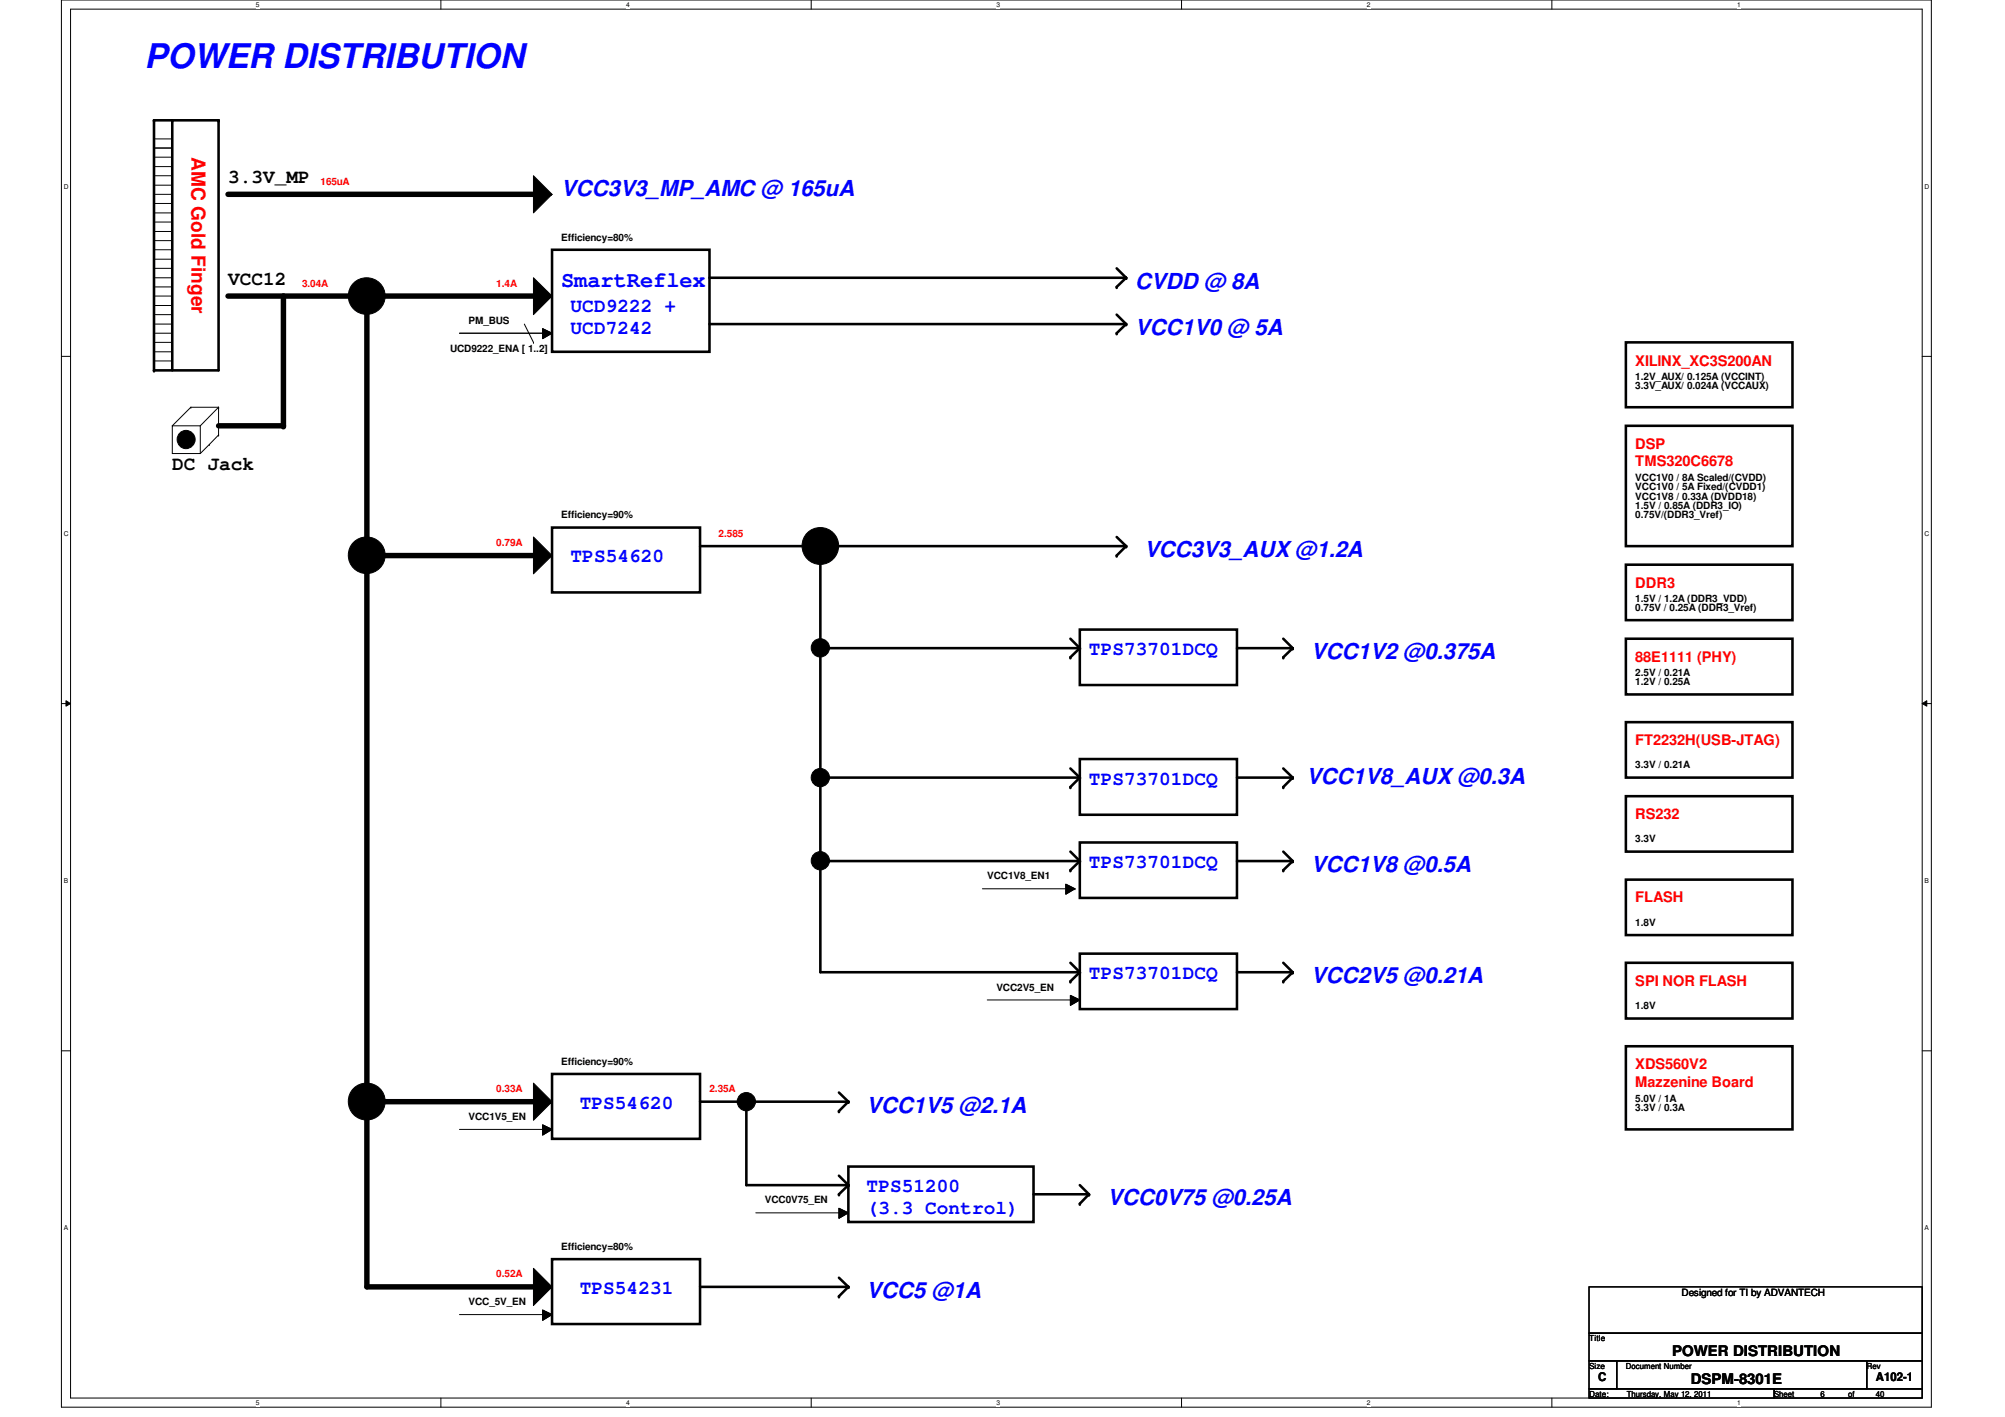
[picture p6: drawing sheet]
<svg xmlns="http://www.w3.org/2000/svg" width="297mm" height="210mm" viewBox="0 0 297 210" stroke-linecap="round" stroke-linejoin="round" font-family="sans-serif">
<path d="M9.1 0h277v208.4h-277zM10.5 1.4h274.3v205.7h-274.3z" fill="none" stroke="#000" stroke-width=".15"/>
<g fill="#fff">
<path d="M37.9 .1h.5v1.1h-.5z"/>
<path d="M37.9 207.2h.5v1.1h-.5z"/>
</g>
<path d="M65.3 0v1.4M65.3 207.1v1.3" fill="none" stroke="#000" stroke-width=".15"/>
<g fill="#fff">
<path d="M92.7 .1h.6v1.1h-.6z"/>
<path d="M92.7 207.2h.6v1.1h-.6z"/>
</g>
<path d="M120.2 0v1.4M120.2 207.1v1.3" fill="none" stroke="#000" stroke-width=".15"/>
<g fill="#fff">
<path d="M147.6 .1h.6v1.1h-.6z"/>
<path d="M147.6 207.2h.6v1.1h-.6z"/>
</g>
<path d="M175 0v1.4M175 207.1v1.3" fill="none" stroke="#000" stroke-width=".15"/>
<g fill="#fff">
<path d="M202.5 .1h.5v1.1h-.5z"/>
<path d="M202.5 207.2h.5v1.1h-.5z"/>
</g>
<path d="M229.9 0v1.4M229.9 207.1v1.3" fill="none" stroke="#000" stroke-width=".15"/>
<g fill="#fff">
<path d="M257.3 .1h.6v1.1h-.6z"/>
<path d="M257.3 207.2h.6v1.1h-.6z"/>
<path d="M9.4 27.1h.8v1.1h-.8z"/>
<path d="M285.1 27.1h.7v1.1h-.7z"/>
<path d="M9.4 78.5h.8v1.1h-.8z"/>
<path d="M285.1 78.5h.7v1.1h-.7z"/>
</g>
<path d="M9.1 52.8h1.4M284.8 52.8h1.3" fill="none" stroke="#000" stroke-width=".15"/>
<g fill="#fff">
<path d="M9.4 129.9h.7v1.1h-.7z"/>
<path d="M285.1 129.9h.6v1.1h-.6z"/>
</g>
<path d="M9.1 104.2h1.4M9.8 103.8l.7 .4-.7 .4zM284.8 104.2l.6-.4v.8zM284.8 104.2h1.3" fill="none" stroke="#000" stroke-width=".15"/>
<path d="M9.8 103.8l.7 .4-.7 .4zM284.8 104.2l.6-.4v.8z" fill="#000"/>
<g fill="#fff">
<path d="M9.4 181.4h.7v1.1h-.7z"/>
<path d="M285.1 181.4h.6v1.1h-.6z"/>
</g>
<g fill="none" stroke="#000" stroke-width=".15">
<path d="M22.8 28.8h.1M22.8 37h.1M22.8 38.4h.1M22.8 39.8h.1M22.8 21.9h.1M22.8 23.3h.1M22.8 24.7h.1M22.8 26h.1M22.8 27.4h.1M22.8 35.6h.1M22.8 30.1h.1M22.8 31.5h.1"/>
<path d="M22.8 34.3h.1M22.8 20.6h.1M22.8 32.9h.1M22.8 28.8h2.7M22.8 37h2.7M22.8 38.4h2.7M22.8 39.8h2.7M22.8 21.9h2.7M22.8 23.3h2.7M22.8 24.7h2.7M22.8 26h2.7M22.8 27.4h2.7"/>
<path d="M22.8 35.6h2.7M22.8 30.1h2.7M22.8 31.5h2.7M22.8 34.3h2.7M22.8 20.6h2.7M22.8 32.9h2.7M79 26l2.8 2.8-2.8 1.3 2.8-1.3-2.8 2.7zM22.8 45.3h.1M22.8 46.6h.1M22.8 48h.1M22.8 49.4h.1M22.8 53.5h.1"/>
<path d="M22.8 41.1h.1M22.8 42.5h.1M22.8 43.9h.1M22.8 50.7h.1M22.8 52.1h.1M22.8 45.3h2.7M22.8 46.6h2.7M22.8 48h2.7M22.8 49.4h2.7M22.8 53.5h2.7M22.8 41.1h2.7M22.8 42.5h2.7"/>
<path d="M22.8 43.9h2.7M22.8 50.7h2.7M22.8 52.1h2.7M68.1 49.4h13.7M77.7 48l1.3 2.7M79 41.1l2.8 2.8-2.8 1.4 2.8-1.4-2.8 2.7zM79 50.7h.1M80.4 48.7l1.4 .7-1.4 .8zM81.8 49.4h.1M25.5 63.1h4.2v4.1h-4.2zM28.3 60.3h.1M28.3 60.3l-2.8 2.8"/>
<path d="M28.3 60.3h4.1M31 65.8h.1M31 65.8l-1.3 1.4M32.4 60.3h.1M32.4 64.4h.1M32.4 60.3l-2.7 2.8M32.4 60.3v4.1M32.4 64.4l-1.4 1.4M79 79.5l2.8 2.8-2.8 1.4 2.8-1.4-2.8 2.7zM145.5 131.7h13.8M157.9 131l1.4 .7-1.4 .8zM159.3 131.7h.1"/>
<path d="M9.1 155.7h1.4M146.3 148.1h13.7M158.6 147.4l1.4 .7-1.4 .8zM160 148.1h.1M284.8 155.7h1.3M68.1 167.3h13.7M79 160.4l2.8 2.8-2.8 1.4 2.8-1.4-2.8 2.7zM80.4 166.6l1.4 .7-1.4 .8zM81.8 167.3h.1M112 179.7h13.7M124.3 179l1.4 .7-1.4 .8zM125.7 179.7h.1"/>
<path d="M68.1 194.7h13.7M79 187.9l2.8 2.7-2.8 1.4 2.8-1.4-2.8 2.8zM80.4 194.1l1.4 .6-1.4 .9zM81.8 194.7h.1M235.4 190.6h49.4v6.9h-49.4zM235.4 197.5h49.4v4.1h-49.4zM235.4 201.6h4.1v4.1h-4.1zM235.4 205.7h27.4v1.4h-27.4zM239.5 201.6h37.1v4.1h-37.1zM262.8 205.7h22v1.4h-22zM276.6 201.6h8.2v4.1h-8.2z"/>
<circle cx="54.3" cy="43.9" r="2.73"/>
<circle cx="27.6" cy="65.1" r="1.35"/>
<circle cx="54.3" cy="82.3" r="2.73"/>
<circle cx="121.5" cy="80.9" r="2.72"/>
<circle cx="121.5" cy="96" r="1.35"/>
<circle cx="121.5" cy="115.2" r="1.35"/>
<circle cx="121.5" cy="127.5" r="1.35"/>
<circle cx="54.3" cy="163.2" r="2.74"/>
<circle cx="110.6" cy="163.2" r="1.35"/>
</g>
<g fill="none" stroke="#000" stroke-width=".38">
<path d="M22.8 17.8h9.6v37.1h-9.6zM25.5 17.8v37.1M81.8 37h23.3v15.1h-23.3zM165.4 39.8l1.4 1.3M105.1 41.1h61.7M105.1 48h61.7M165.4 46.6l1.4 1.4M166.8 41.1l-1.4 1.4M166.8 48l-1.4 1.4M240.9 50.7h24.7v9.6h-24.7zM81.8 78.1h21.9v9.7h-21.9zM165.4 79.5l1.4 1.4"/>
<path d="M240.9 63.1h24.7v17.8h-24.7zM103.7 80.9h63.1M121.5 96h38.5M121.5 80.9v63.1h38.5M158.6 94.6l1.4 1.4M160 93.3h23.3v8.2h-23.3zM160 96l-1.4 1.4M166.8 80.9l-1.4 1.4M183.3 96h8.2M190.1 94.6l1.4 1.4M191.5 96l-1.4 1.4M240.9 83.7h24.7v8.2h-24.7z"/>
<path d="M240.9 94.6h24.7v8.3h-24.7zM121.5 115.2h38.5M158.6 113.8l1.4 1.4M160 112.4h23.3v8.3h-23.3zM160 115.2l-1.4 1.4M183.3 115.2h8.2M190.1 113.8l1.4 1.4M191.5 115.2l-1.4 1.4M240.9 107h24.7v8.2h-24.7zM240.9 117.9h24.7v8.3h-24.7zM121.5 127.6h38.5M158.6 126.2l1.4 1.4"/>
<path d="M160 124.8h23.3v8.2h-23.3zM160 127.6l-1.4 1.3M183.3 127.6h8.2M190.1 126.2l1.4 1.4M191.5 127.6l-1.4 1.3M240.9 130.3h24.7v8.2h-24.7zM81.8 159.1h21.9v9.6h-21.9zM158.6 142.6l1.4 1.4M160 141.3h23.3v8.2h-23.3zM160 144l-1.4 1.4M183.3 144h8.2M190.1 142.6l1.4 1.4"/>
<path d="M191.5 144l-1.4 1.4M240.9 155h24.7v12.3h-24.7zM240.9 142.6h24.7v8.3h-24.7zM103.7 163.2h22M110.6 163.2v12.4h15.1M124.3 174.2l1.4 1.4M124.3 161.8l1.4 1.4M125.7 172.8h27.4v8.2h-27.4zM125.7 175.6l-1.4 1.3M125.7 163.2l-1.4 1.4M153.1 176.9h8.2M160 175.6l1.3 1.3"/>
<path d="M161.3 176.9l-1.3 1.4M81.8 186.5h21.9v9.6h-21.9zM103.7 190.6h22M124.3 189.3l1.4 1.3M125.7 190.6l-1.4 1.4"/>
</g>
<g fill="#000">
<path d="M79 26l2.8 2.8-2.8 1.3 2.8-1.3-2.8 2.7z" fill-rule="evenodd"/>
<path d="M79 41.1l2.8 2.8-2.8 1.4 2.8-1.4-2.8 2.7z" fill-rule="evenodd"/>
<path d="M80.4 48.7l1.4 .7-1.4 .8z" fill-rule="evenodd"/>
<path d="M80.4 48.7l1.4 .7-1.4 .8z" fill-rule="evenodd"/>
<path d="M79 79.5l2.8 2.8-2.8 1.4 2.8-1.4-2.8 2.7z" fill-rule="evenodd"/>
<path d="M157.9 131l1.4 .7-1.4 .8z" fill-rule="evenodd"/>
<path d="M157.9 131l1.4 .7-1.4 .8z" fill-rule="evenodd"/>
<path d="M158.6 147.4l1.4 .7-1.4 .8z" fill-rule="evenodd"/>
<path d="M158.6 147.4l1.4 .7-1.4 .8z" fill-rule="evenodd"/>
<path d="M79 160.4l2.8 2.8-2.8 1.4 2.8-1.4-2.8 2.7z" fill-rule="evenodd"/>
<path d="M80.4 166.6l1.4 .7-1.4 .8z" fill-rule="evenodd"/>
<path d="M80.4 166.6l1.4 .7-1.4 .8z" fill-rule="evenodd"/>
<path d="M124.3 179l1.4 .7-1.4 .8z" fill-rule="evenodd"/>
<path d="M124.3 179l1.4 .7-1.4 .8z" fill-rule="evenodd"/>
<path d="M79 187.9l2.8 2.7-2.8 1.4 2.8-1.4-2.8 2.8z" fill-rule="evenodd"/>
<path d="M80.4 194.1l1.4 .6-1.4 .9z" fill-rule="evenodd"/>
<path d="M80.4 194.1l1.4 .6-1.4 .9z" fill-rule="evenodd"/>
<circle cx="54.3" cy="43.9" r="2.73"/>
<circle cx="27.6" cy="65.1" r="1.35"/>
<circle cx="54.3" cy="82.3" r="2.73"/>
<circle cx="121.5" cy="80.9" r="2.72"/>
<circle cx="121.5" cy="96" r="1.35"/>
<circle cx="121.5" cy="115.2" r="1.35"/>
<circle cx="121.5" cy="127.5" r="1.35"/>
<circle cx="54.3" cy="163.2" r="2.74"/>
<circle cx="110.6" cy="163.2" r="1.35"/>
</g>
<g fill="#000">
<circle cx="22.8" cy="17.8" r=".19"/>
<circle cx="25.5" cy="17.8" r=".19"/>
<circle cx="32.4" cy="17.8" r=".19"/>
<circle cx="80.4" cy="28.8" r=".4"/>
<circle cx="22.8" cy="54.9" r=".19"/>
<circle cx="42" cy="43.9" r=".4"/>
<circle cx="54.4" cy="43.9" r=".4"/>
<circle cx="80.4" cy="43.9" r=".4"/>
<circle cx="165.4" cy="42.5" r=".19"/>
<circle cx="165.4" cy="49.4" r=".19"/>
<circle cx="166.8" cy="41.1" r=".19"/>
<circle cx="166.8" cy="48" r=".19"/>
<circle cx="42" cy="63.1" r=".4"/>
<circle cx="80.4" cy="82.3" r=".4"/>
<circle cx="121.5" cy="80.9" r=".19"/>
<circle cx="158.6" cy="97.4" r=".19"/>
<circle cx="160" cy="96" r=".19"/>
<circle cx="165.4" cy="82.3" r=".19"/>
<circle cx="166.8" cy="80.9" r=".19"/>
<circle cx="190.1" cy="97.4" r=".19"/>
<circle cx="191.5" cy="96" r=".19"/>
<circle cx="158.6" cy="116.6" r=".19"/>
<circle cx="160" cy="115.2" r=".19"/>
<circle cx="190.1" cy="116.6" r=".19"/>
<circle cx="191.5" cy="115.2" r=".19"/>
<circle cx="158.6" cy="128.9" r=".19"/>
<circle cx="160" cy="127.6" r=".19"/>
<circle cx="190.1" cy="128.9" r=".19"/>
<circle cx="191.5" cy="127.6" r=".19"/>
<circle cx="158.6" cy="145.4" r=".19"/>
<circle cx="160" cy="144" r=".19"/>
<circle cx="190.1" cy="145.4" r=".19"/>
<circle cx="191.5" cy="144" r=".19"/>
<circle cx="80.4" cy="163.2" r=".4"/>
<circle cx="110.6" cy="163.2" r=".19"/>
<circle cx="124.3" cy="164.6" r=".19"/>
<circle cx="124.3" cy="176.9" r=".19"/>
<circle cx="125.7" cy="175.6" r=".19"/>
<circle cx="125.7" cy="163.2" r=".19"/>
<circle cx="160" cy="178.3" r=".19"/>
<circle cx="161.3" cy="176.9" r=".19"/>
<circle cx="80.4" cy="190.6" r=".4"/>
<circle cx="124.3" cy="192" r=".19"/>
<circle cx="125.7" cy="190.6" r=".19"/>
</g>
<path d="M33.8 28.8h46.6M33.8 43.9h46.6M42 43.9v19.2h-9.6M54.4 43.9v146.7h26M54.4 82.3h26M54.4 163.2h26" fill="none" stroke="#000" stroke-width=".8"/>
<text font-size="5" fill="#00f" x="21.4" y="10.1">POWER DISTRIBUTION</text>
<g font-size="3.3" fill="#00f">
<text x="83.1" y="29">VCC3V3_MP_AMC @ 165uA</text>
<text x="83.1" y="42.5">SmartReflex</text>
<text x="168.2" y="42.8">CVDD @ 8A</text>
<text x="168.2" y="49.6">VCC1V0 @ 5A</text>
<text x="169.5" y="82.5">VCC3V3_AUX @1.2A</text>
<text x="194.3" y="97.6">VCC1V2 @0.375A</text>
<text x="193.5" y="116.2">VCC1V8_AUX @0.3A</text>
<text x="194.3" y="129.2">VCC1V8 @0.5A</text>
<text x="194.3" y="145.6">VCC2V5 @0.21A</text>
<text x="128.4" y="164.8">VCC1V5 @2.1A</text>
<text x="164.1" y="178.6">VCC0V75 @0.25A</text>
<text x="128.4" y="192.3">VCC5 @1A</text>
</g>
<text font-size="2.9" fill="#f00" x="28.4" y="23.3" transform="rotate(90 28.4 23.3)">AMC Gold Finger</text>
<g font-size="2.9">
<text x="33.8" y="27.1">3.3V_MP</text>
<text x="33.8" y="42.2">VCC12</text>
<text x="25.5" y="69.6">DC Jack</text>
</g>
<g font-size="2.9" fill="#00f">
<text x="84.5" y="46.3">UCD9222 +</text>
<text x="84.5" y="49.5">UCD7242</text>
<text x="84.5" y="83.3">TPS54620</text>
<text x="161.3" y="97">TPS73701DCQ</text>
<text x="161.3" y="116.2">TPS73701DCQ</text>
<text x="161.3" y="128.6">TPS73701DCQ</text>
<text x="161.3" y="145">TPS73701DCQ</text>
<text x="85.9" y="164.3">TPS54620</text>
<text x="128.4" y="176.6">TPS51200</text>
<text x="128.4" y="179.8">(3.3 Control)</text>
<text x="85.9" y="191.7">TPS54231</text>
</g>
<g font-size="2.2" fill="#f00">
<text x="242.3" y="54.1">XILINX_XC3S200AN</text>
<text x="242.3" y="66.5">DSP</text>
<text x="242.3" y="69.1">TMS320C6678</text>
<text x="242.3" y="87">DDR3</text>
<text x="242.3" y="98">88E1111 (PHY)</text>
<text x="242.3" y="110.4">FT2232H(USB-JTAG)</text>
<text x="242.3" y="121.3">RS232</text>
<text x="242.3" y="133.7">FLASH</text>
<text x="242.3" y="146">SPI NOR FLASH</text>
<text x="242.3" y="158.4">XDS560V2</text>
<text x="242.3" y="161">Mazzenine Board</text>
</g>
<g font-size="2.2">
<text x="247.7" y="200.9">POWER DISTRIBUTION</text>
<text x="250.5" y="205">DSPM-8301E</text>
</g>
<g font-size="1.8">
<text x="236.8" y="204.6">C</text>
<text x="277.9" y="204.6">A102-1</text>
</g>
<g font-size="1.5" fill="#f00">
<text x="47.5" y="27.4">165uA</text>
<text x="44.7" y="42.5">3.04A</text>
<text x="73.5" y="42.5">1.4A</text>
<text x="73.5" y="80.9">0.79A</text>
<text x="106.5" y="79.5">2.585</text>
<text x="73.5" y="161.8">0.33A</text>
<text x="105.1" y="161.8">2.35A</text>
<text x="73.5" y="189.2">0.52A</text>
</g>
<g font-size="1.5">
<text x="83.1" y="35.6">Efficiency=80%</text>
<text x="69.4" y="48">PM_BUS</text>
<text x="66.7" y="52.1">UCD9222_ENA [ 1..2]</text>
<text x="242.3" y="56.2">1.2V_AUX/ 0.125A (VCCINT)</text>
<text x="242.3" y="57.6">3.3V_AUX/ 0.024A (VCCAUX)</text>
<text x="242.3" y="71.3">VCC1V0 / 8A Scaled/(CVDD)</text>
<text x="83.1" y="76.8">Efficiency=90%</text>
<text x="242.3" y="72.6">VCC1V0 / 5A Fixed/(CVDD1)</text>
<text x="242.3" y="74">VCC1V8 / 0.33A (DVDD18)</text>
<text x="242.3" y="75.4">1.5V / 0.85A (DDR3_IO)</text>
<text x="242.3" y="76.8">0.75V/(DDR3_Vref)</text>
<text x="242.3" y="89.1">1.5V / 1.2A (DDR3_VDD)</text>
<text x="242.3" y="90.5">0.75V / 0.25A (DDR3_Vref)</text>
<text x="242.3" y="100.1">2.5V / 0.21A</text>
<text x="242.3" y="101.5">1.2V / 0.25A</text>
<text x="242.3" y="113.8">3.3V / 0.21A</text>
<text x="242.3" y="124.8">3.3V</text>
<text x="146.3" y="130.3">VCC1V8_EN1</text>
<text x="242.3" y="137.1">1.8V</text>
<text x="147.6" y="146.7">VCC2V5_EN</text>
<text x="242.3" y="149.5">1.8V</text>
<text x="83.1" y="157.7">Efficiency=90%</text>
<text x="69.4" y="165.9">VCC1V5_EN</text>
<text x="242.3" y="164.5">3.3V / 0.3A</text>
<text x="242.3" y="163.2">5.0V / 1A</text>
<text x="113.3" y="178.3">VCC0V75_EN</text>
<text x="83.1" y="185.1">Efficiency=80%</text>
<text x="249.1" y="192">Designed for TI by ADVANTECH</text>
<text x="69.4" y="193.4">VCC_5V_EN</text>
</g>
<g font-size="1.2">
<text x="235.4" y="198.6">Title</text>
<text x="235.4" y="202.7">Size</text>
<text x="240.9" y="202.7">Document Number</text>
<text x="276.6" y="202.7">Rev</text>
<text x="235.4" y="206.9">Date:</text>
<text x="241" y="206.9">Thursday, May 12, 2011</text>
<text x="262.8" y="206.9">Sheet</text>
<text x="269.7" y="206.9">6</text>
<text x="273.8" y="206.9">of</text>
<text x="277.9" y="206.9">40</text>
</g>
<g font-size="1">
<text x="37.9" y="1">5</text>
<text x="92.7" y="1">4</text>
<text x="147.6" y="1">3</text>
<text x="202.5" y="1">2</text>
<text x="257.3" y="1">1</text>
<text x="9.4" y="27.9">D</text>
<text x="285.1" y="27.9">D</text>
<text x="9.4" y="79.4">C</text>
<text x="285.1" y="79.4">C</text>
<text x="9.4" y="130.8">B</text>
<text x="285.1" y="130.8">B</text>
<text x="9.4" y="182.2">A</text>
<text x="285.1" y="182.2">A</text>
<text x="37.9" y="208.1">5</text>
<text x="92.7" y="208.1">4</text>
<text x="147.6" y="208.1">3</text>
<text x="202.5" y="208.1">2</text>
<text x="257.3" y="208.1">1</text>
</g>
</svg>
